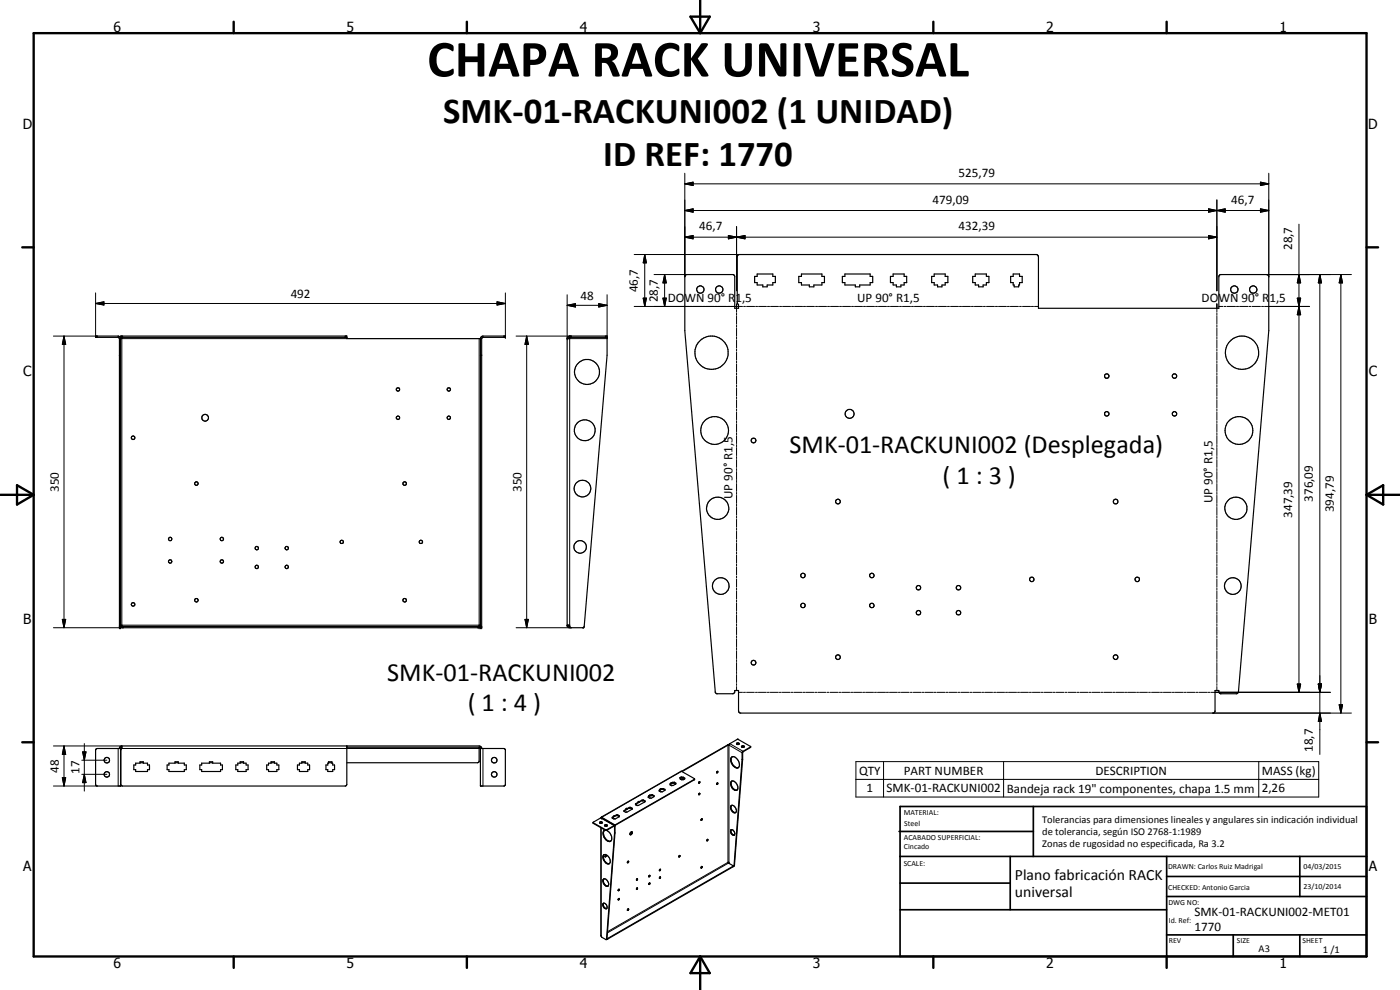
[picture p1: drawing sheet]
<svg xmlns="http://www.w3.org/2000/svg" width="420mm" height="297mm" viewBox="0 0 420 297" stroke-linecap="round" stroke-linejoin="round" font-family="sans-serif">
<g fill="none" stroke="#000" stroke-width=".35">
<path d="M205.7 82.5l.3-.1h14l.3 .1 .2 .3v9.7h1.1v-1.1l-.3-.5v-14l.4-.5h89.5l.4 .6v15.5h54.2v-9.7l.2-.3 .3-.1h14l.3 .1 .2 .3v16.4l-9.2 108.6-.4 .4h-4.9l-.5-.5v-.5h-1.2v6.3l-.5 .5h-141.9l-.4-.2-.2-.5v-6.1h-1.1v.5l-.5 .5h-4.9l-.4-.4-9.2-108.6v-16.1zM226.5 82.9h.7v-.7h4.7v.7h.8v1.9h-.8v.7h-1.7v.6h-1.3v-.6h-1.7v-.7h-.7zM239.7 82.9h.8v-.7h6.2v.7h.7v1.9h-.7v.7h-2.4v.6h-1.4v-.6h-2.4v-.7h-.8zM252.8 82.9h.8v-.7h7.5v.7h.8v1.9h-.8v.7h-3.1v.6h-1.3v-.6h-3.1v-.7h-.8zM267.2 82.9h.8v-.7h3.3v.7h.8v1.9h-.8v.7h-.9v.6h-1.4v-.6h-1v-.7h-.8zM279.6 82.9h.8v-.7h3.3v.7h.8v1.9h-.8v.7h-1v.6h-1.3v-.6h-1v-.7h-.8zM291.9 82.9h.8v-.7h3.3v.7h.8v1.9h-.8v.7h-.9v.6h-1.4v-.6h-1v-.7h-.8zM303.3 82.9h.8v-.7h1.9v.7h.8v1.9h-.8l-.3 1.3h-1.3v-.6h-.3v-.7h-.8zM28.7 100.8h6.8l.6 .4 .1 .4v86.7h-.4v-86.7l-.3-.4h-6.8zM35.8 106.6h.4M36.6 101.2v.4h-.4M104.1 101.2h-67.8v-.4h67.8v.8h40.1"/>
<path d="M144.2 106.6h.4M144.3 101.2l.6-.4h6.8v.4h-6.8l-.3 .4v86.7h-.4zM171 100.8h11.2v5.8l-7 81.7M171 100.8l-.8 .6v86.4l.6 .5 4.4-.1M171 100.8v.8h-.8M182.2 101.2h-11.2l-.4 .4M36.2 187.6h.4v.7h107.2v-.7h.4M36.6 188h107.2M170.2 187.6h.8v.5l.3 .2M170.6 187.6l.4 .4M175.2 188.3h-.2M28.8 224.8l.4-.2h7v11.2h-7.2l-.2-.2z"/>
<path d="M36.6 223.8v.8l-.3 .3v10.6l.3 .3h67.1l.4-.5v-11.5M36.6 223.8h107.2l.5 .3 .3 .5M36.6 223.8l-.6 .3-.2 .5M36.6 224.2l-.4 .4M40.7 229h1.3v-.4h1v.4h1.3v.5h.6v1.4h-.6v.6h-3.6v-.6h-.5v-1.4h.5zM42 228.9h1M50.7 229h1.8v-.4h1v.4h1.8v.5h.6v1.4h-.6v.6h-4.6v-.6h-.5v-1.4h.5zM52.5 228.9h1M60.5 229h2.4v-.4h.9v.4h2.4v.5h.5v1.4h-.5v.6h-5.7v-.6h-.5v-1.4h.5zM62.9 228.9h.9M70.8 229.5h.6v-.5h.7v-.4h1v.4h.8v.5h.6v1.4h-.6v.6h-2.5v-.6h-.6zM72.1 228.9h1"/>
<path d="M80.6 229h.8v-.4h1v.4h.7v.5h.6v1.4h-.6v.6h-2.5v-.6h-.6v-1.4h.6zM81.4 228.9h1M89.3 229.5h.6v-.5h.7v-.4h1v.4h.8v.5h.5v1.4h-.5v.6h-2.5v-.6h-.6zM90.6 228.9h1M98.6 228.6h1l.3 .9h.5v1.4h-.5v.6h-1.5v-.6h-.6v-1.4h.6zM98.6 228.9h1M104.1 224.2h39.7M143.8 224.2l.4 .3v11.3h7.1l.4-.3v-10.6l-.5-.3h-7M143.8 224.2v4.3l-.5 .4h-39.2M194.7 239.1v.2M194.8 238.8l-.1 .3M194.8 238.8l-.2 .2 .1 .1"/>
<path d="M195 238.5l.1 .1M195 238.5v.2M195 238.7l.1 .1M195 238.5l-.3 .3h.1M195 238.7l-.2 .1M195.1 238.6v.2M195.4 238.6l-.3 .2M195.4 238.5v.1M195.4 238.5l-.3 .1M195.4 238.5l.2 .1M195.4 238.6l.2 .2M195.6 238.6v.2"/>
<path d="M195.8 238.5l-.2 .1M195.8 238.6l-.2 .2M195.8 238.5v.1M195.8 238.5l.5 .3-.2 .1M195.8 238.6l.4 .2M196.1 238.9v.1M196.1 239l.1 .1M196.1 238.9l.2 .1a1.64 1.64 0 0 1-1.8 .2l.2-.1M198 237.2l-.1 .2M198.1 236.9l-.3 .2 .2 .1M198.1 236.9l-.2 .3M198.3 236.8l-.2 .1"/>
<path d="M198.3 236.6l.1 .1M198.3 236.6v.2M198.3 236.8l.1 .1M198.3 236.6l-.4 .3h.2M198.4 236.7v.2M198.7 236.7l-.3 .2M198.7 236.6v.1M198.7 236.6l-.3 .1M198.7 236.6l.2 .1M198.7 236.7l.2 .2M198.9 236.7v.2M199.1 236.6l.5 .3-.2 .1"/>
<path d="M199.1 236.6v.1M199.1 236.7l.4 .2M199.1 236.6l-.2 .1M199.1 236.7l-.2 .2M199.4 237l.2 .1-.9 .5-.9-.3 .2-.1M199.4 237l.1 .2M201.3 235.3l-.1 .2M201.4 235.1l-.2 .2M201.4 235.1l-.3 .1 .2 .1M201.6 234.8l.1 .1M201.6 234.8v.1M201.6 234.9l.1 .1"/>
<path d="M201.6 234.8l-.4 .2 .2 .1M201.6 234.9l-.3 .2M201.7 234.9v.1M202 234.7l.2 .1M202 234.7v.2M202 234.9l.2 .1M202 234.9l-.3 .1M202 234.7l-.3 .2M202.2 234.8v.2M202.4 234.7l.4 .3-.2 .1M202.4 234.7l-.2 .1M202.4 234.9l-.2 .1"/>
<path d="M202.4 234.7v.2M202.4 234.9l.3 .2M202.6 235.1l.2 .1-.8 .5-.9-.2 .2-.2M202.6 235.1l.1 .2M204.2 233.4v.2M204.2 233.4l.1 .2M204.3 233.6l-.2 .1 .5 .3 .9-.3-.2-.1M204.3 233.6l-.1 .2M204.4 233.3l-.2 .1M204.4 233.2h.1M204.4 233.2v.1M204.4 233.3l.1 .1"/>
<path d="M204.4 233.2l-.4 .1 .2 .1M204.5 233.2v.2M204.5 231.4l3.9 2.2v.3l-23.7 13.7M204.5 231.4l-24 13.8M204.6 233.2l.2 .1M204.6 233.2v.1M204.6 233.3l.2 .2M204.6 233.3l-.1 .1M204.6 233.2h-.1M204.8 233.3v.2M205 233.2l.5 .3-.2 .1M205 233.2l-.2 .1"/>
<path d="M205 233.3l-.2 .2M205 233.2v.1M205 233.3l.4 .3M205.3 233.6l.1 .2M208.4 233.8l-23.7 13.6M209.8 238.1l.2 .1-.2 .3zM209.8 234.7l.2-.1-.2 .4zM209.9 238l-.2 .4M209.9 234.6l-.2 .3M210 238.1v.1M215.1 231.9h.1M215.2 235.2l-.1 .1"/>
<path d="M215.2 235.4h.1M215.2 231.9h.1M215.2 235.2h.1M215.3 231.4l-.2 .4M215.3 234.9l-.1 .3M215.3 231.4l.1 .3-.2 .2M215.3 231.4l-.2 .5M215.3 234.9l-.2 .2 .1 .3M215.3 234.9l.1 .3-.2 .2M218.8 223.4l.1-.2 2.6-1.4 3.8 2.2M218.8 223.4l-14.1 8.1M218.8 223.4l-14.3 8"/>
<path d="M219.4 234.5a1.69 1.69 0 0 1 2 2.1 .89 .89 0 0 1-.9 .6 .89 .89 0 0 1-.8-.7 1.81 1.81 0 0 1-.3-2zM219.4 227.3a2.31 2.31 0 0 0 2 3.1M219.5 227.4a2.8 2.8 0 0 0 1.7 3M219.7 234.4a1.84 1.84 0 0 0 1.5 2.6M219.7 227.1l-.3 .2M219.7 227.1l-.2 .3M219.7 227.1a2.2 2.2 0 0 1 1.9 3.2l-.2 .1M221.1 223.2l.3-.1 .4 .1M221.1 223l.4-.1 .4 .2-.6 .3zM221.6 230.3l-.2 .1M222.5 223.9l.8-.1a.37 .37 0 0 1-.3 .4 .37 .37 0 0 1-.5-.3zM222.6 224l.7 .1"/>
<path d="M222.6 224v.1M222.7 227.9l-2.4 31.9M222.9 227.8l-2.5 31.9-.2 .1M222.9 227.8l-.2 .1M225.3 224l-.1 .3-2.3 1.3v2.2M225.3 224l-2.5 1.6-.1 2.3M178 246.8l.1 .3 3.7 2.1 2.6-1.4v2.2M178 246.8l3.8 2.2 2.7-1.3M179.9 246.9l.5-.4 .4 .4M179.9 246.9l.3 .2 .6-.2M180.3 246.7l.5 .2M180.3 246.7l-.4 .2"/>
<path d="M180.3 248.3v32.3l.3 .6 1.3 .7M180.3 246.7v.4M180.4 245.4l-2.4 1.4M180.4 245.3v.1M180.4 245.4h.1M180.5 245.2h.2M180.5 245.4l4 2.3M180.5 245.2l-.1 .1M180.7 245.4l4 2.2M180.7 245.2l4 2.2M180.7 245.2v.2M180.7 245.3l-.2 .1"/>
<path d="M181 256.7a1.36 1.36 0 0 1 2.1 1.2 .84 .84 0 0 1-.3 1.2 .84 .84 0 0 1-1.2-.4l-.6-1zM181.3 249.3a2.3 2.3 0 0 0 2 3.1M181.3 256.4a1.9 1.9 0 0 0 1.6 2.7M181.4 247.6l.3-.2 .6 .2-.2 .3zM181.5 247.8l.3-.2 .4 .2M181.6 249.1l-.3 .2M181.7 256.7l.2 .2-.3 .2zM181.8 256.7l-.2 .3M182 249.1a2.53 2.53 0 0 1 1.4 3.1 1.34 1.34 0 0 1-2-.7 1.94 1.94 0 0 1-.1-2.3M183.9 245.3l-.1 .2M184.2 245l-.4 .3M184.2 245l-.5 .2 .2 .1"/>
<path d="M184.4 244.7l.1 .1M184.4 244.7v.2M184.4 244.9h.1M184.4 244.7l-.3 .2 .1 .1M184.4 244.9l-.2 .1M184.4 250l-2.4 31.9M184.5 247.7l.1 2.2M184.5 244.8v.1M184.6 249.9l-2.5 31.9M184.6 249.9l-.2 .1M184.7 247.4h.1M184.7 247.6h.1"/>
<path d="M185 244.5l-.5 .3M185 244.6l-.5 .3M185 244.5v.1M185 244.5l.2 .1M185 244.6l.2 .2M185.2 244.6v.2M185.4 244.5l-.2 .1M185.4 244.6l-.2 .2M185.4 244.5v.1M185.4 244.5l.5 .3-.2 .1M185.4 244.6l.3 .3M185.7 244.9l.2 .1-1.3 .7-.9-.3 .2-.1"/>
<path d="M185.7 244.9v.2M187.4 243.3v.2M187.9 242.8l-.6 .4 .1 .1M187.9 242.8l-.5 .4M188.1 242.5l.1 .1M188.1 242.5v.2M188.1 242.7l.1 .1M188.1 242.5l-.4 .2 .2 .1M188.1 242.7l-.2 .1M188.2 242.6v.2M188.4 258.9h.1M188.5 258.4l-.2 .2 .1 .3"/>
<path d="M188.5 258.4h.1M188.5 258.4l-.2 .4M188.6 258.4l.1 .2-.3 .3M188.9 242.4l-.7 .4M188.9 242.2l-.7 .4M188.9 242.2v.2M188.9 242.2l.1 .2M188.9 242.4l.1 .1M189 242.4v.1M189.3 242.4l-.3 .1M189.3 242.2l-.3 .2M189.3 242.2v.2"/>
<path d="M189.3 242.2l.5 .3-.2 .2M189.3 242.4l.3 .2M189.6 249.6a.63 .63 0 0 1-.5 .8M189.6 249.6l-.4 .2-.2 .6M189.6 249.6a.48 .48 0 0 1 0 .6 .48 .48 0 0 1-.6 .2M189.6 242.7h.2l-1.7 1-.9-.3 .2-.1M189.6 242.7v.1M190.9 241.3l-.1 .2M191.5 240.7l-.8 .5 .2 .1M191.5 240.7l-.7 .6M191.8 240.5l-.3 .2M191.8 240.6l-.3 .1"/>
<path d="M191.8 240.5v.1M191.8 240.5h.1M191.8 240.6l.1 .1M191.9 240.5v.2M192.7 240l-.8 .5M192.7 240.2l-.8 .5M192.7 240v.2M192.7 240l.2 .2M192.7 240.2l.2 .1M192.9 240.2v.1M193.1 240l.5 .3-.2 .2M193.1 240v.2"/>
<path d="M193.1 240.2l.4 .2M193.1 240l-.2 .2M193.1 240.2l-.2 .1M193.4 240.5h.2l-2 1.2-.9-.3 .2-.1M193.4 240.5v.1M193.4 240.6h.1M203.9 256.7l.2 .1-.3 .3zM203.9 256.8l-.2 .2M204 256.8h-.1M204 256.7v.1M210.6 245.7a.26 .26 0 0 1 .1 .3 .26 .26 0 0 1-.3 .1zM210.6 260l-.2 .4"/>
<path d="M210.6 260l.1 .3-.3 .1M210.6 245.7l-.2 .3M210.6 260v.1M212.2 252l.3-.1-.3 .4zM212.3 251.8l-.2 .4M212.4 251.8h.1M218.6 258.7v.2l1.4 .8M218.6 258.7h.1M218.6 258.7l.3 .4M219.3 249a.97 .97 0 0 1 1 .5 .97 .97 0 0 1-.1 1.1 1.15 1.15 0 0 1-.9-1.6zM219.4 241.7a1.38 1.38 0 0 0 .1 1.5 1.38 1.38 0 0 0 1.3 .6M219.5 241.8a1.54 1.54 0 0 0 1.3 2"/>
<path d="M219.5 248.9a1.22 1.22 0 0 0 .7 1.7M219.5 241.8a1.26 1.26 0 0 1 1.5 1.4l-.2 .6M220 259.7v.1M220 259.7l.2 .1M220 259.8h.1M220 259.8v.3l-37.9 21.7M220 259.8l-37.9 21.8M220.3 259.8h-.1M220.4 250.5l-.2 .1M181 271.1a1.01 1.01 0 0 1 1 .4 1.01 1.01 0 0 1 .1 1.1 1.09 1.09 0 0 1-1.1-1.5zM181 263.9a1.21 1.21 0 0 1 1.7 1.1l-.1 .7a.96 .96 0 0 1-1 .1 .96 .96 0 0 1-.6-.8zM181.2 271a1.15 1.15 0 0 0 .9 1.6"/>
<path d="M181.3 263.7a1.47 1.47 0 0 0 1.2 2.2M185.6 269.7h.3l-.2 .3zM185.6 266.9h.3l-.2 .4zM185.7 266.8l-.2 .4M185.7 269.6l-.2 .4M188.3 273.1l.1 .1M188.4 273.2h.1M188.5 272.7l-.2 .4M188.5 272.7h.1M188.6 272.7l.1 .2-.3 .3M191.2 263.7l.1 .1-.3 .3zM191.2 266.4l.1 .3-.3 .1"/>
<path d="M191.2 266.4l-.2 .4M191.2 263.7l-.2 .3M194.9 265.1l-.2 .2M194.9 265v.1M194.9 262.6l-.2 .4M194.9 264.9v.1M195 262.6l-.3 .5M195 262.6h.1M195 262.6v.4l-.3 .1M197.9 261.2h.1M198 260.9l.2 .1-.3 .2zM198.1 263.1l-.2 .4"/>
<path d="M198.1 263.1l.1 .3-.3 .1M198.1 260.8l-.2 .4M210.6 260.1l-.2 .3M210.6 260.1h.1M181.9 281.9h.1M182.1 281.8l-.2 .1"/>
<circle cx="210.2" cy="86.9" r="1.1"/>
<circle cx="215.9" cy="86.9" r="1.11"/>
<circle cx="370.4" cy="86.8" r="1.11"/>
<circle cx="376.1" cy="86.9" r="1.11"/>
<circle cx="119.4" cy="116.9" r=".5"/>
<circle cx="134.7" cy="116.8" r=".51"/>
<circle cx="176.2" cy="111.6" r="3.8"/>
<circle cx="213.6" cy="105.8" r="5"/>
<circle cx="332.2" cy="112.8" r=".66"/>
<circle cx="352.5" cy="112.8" r=".66"/>
<circle cx="372.8" cy="105.8" r="5"/>
<circle cx="39.9" cy="131.4" r=".53"/>
<circle cx="61.6" cy="125.4" r="1.01"/>
<circle cx="119.4" cy="125.3" r=".52"/>
<circle cx="134.7" cy="125.3" r=".5"/>
<circle cx="175.5" cy="129.1" r="3.1"/>
<circle cx="214.4" cy="129.2" r="4.2"/>
<circle cx="226.2" cy="132.2" r=".7"/>
<circle cx="255" cy="124.2" r="1.33"/>
<circle cx="332.1" cy="124.2" r=".68"/>
<circle cx="352.5" cy="124.2" r=".66"/>
<circle cx="371.8" cy="129.2" r="4.2"/>
<circle cx="58.9" cy="145.1" r=".53"/>
<circle cx="121.4" cy="145.1" r=".53"/>
<circle cx="174.8" cy="146.6" r="2.49"/>
<circle cx="215.4" cy="152.5" r="3.3"/>
<circle cx="251.5" cy="150.5" r=".71"/>
<circle cx="334.8" cy="150.5" r=".7"/>
<circle cx="370.9" cy="152.5" r="3.3"/>
<circle cx="51.1" cy="168.5" r=".51"/>
<circle cx="51.1" cy="161.7" r=".51"/>
<circle cx="66.6" cy="161.7" r=".5"/>
<circle cx="66.6" cy="168.5" r=".5"/>
<circle cx="77.1" cy="164.5" r=".52"/>
<circle cx="77.1" cy="170.1" r=".48"/>
<circle cx="86" cy="170.1" r=".51"/>
<circle cx="86" cy="164.5" r=".5"/>
<circle cx="102.6" cy="162.6" r=".49"/>
<circle cx="126.3" cy="162.6" r=".51"/>
<circle cx="174.1" cy="164.1" r="1.89"/>
<circle cx="216.3" cy="175.8" r="2.49"/>
<circle cx="241" cy="172.7" r=".67"/>
<circle cx="261.6" cy="172.7" r=".67"/>
<circle cx="275.7" cy="176.3" r=".67"/>
<circle cx="287.6" cy="176.4" r=".68"/>
<circle cx="309.6" cy="173.8" r=".68"/>
<circle cx="341.3" cy="173.8" r=".68"/>
<circle cx="370" cy="175.8" r="2.5"/>
<circle cx="39.9" cy="181.3" r=".52"/>
<circle cx="58.9" cy="180.1" r=".53"/>
<circle cx="121.4" cy="180.1" r=".54"/>
<circle cx="226.1" cy="198.8" r=".7"/>
<circle cx="241" cy="181.7" r=".67"/>
<circle cx="251.5" cy="197.2" r=".7"/>
<circle cx="261.7" cy="181.7" r=".68"/>
<circle cx="275.7" cy="183.8" r=".66"/>
<circle cx="287.6" cy="183.8" r=".67"/>
<circle cx="334.8" cy="197.2" r=".69"/>
<circle cx="32.1" cy="232.3" r=".81"/>
<circle cx="32.1" cy="228.1" r=".83"/>
<circle cx="148.3" cy="228.1" r=".83"/>
<circle cx="148.3" cy="232.3" r=".82"/>
<circle cx="194.9" cy="265.2" r=".22"/>
</g>
<g fill="none" stroke="#000" stroke-width=".3">
<path d="M205.5 55.2l2.5-.5v1zM205.5 52v31.1M205.5 55.2h175.3M365.2 60v27.2M378.3 54.7l2.5 .5-2.5 .5zM380.8 52v31.1M190.3 76.4h31.6M193.5 76.4l.5 2.5h-1zM193.5 76.4v15.5M205.5 71.2l2.5-.5v1zM205.5 63.2l2.5-.5v1zM205.5 71.2h159.7"/>
<path d="M205.5 63.2h175.3M218.6 70.7l2.5 .5-2.5 .5zM221.1 71.2l2.5-.5v1zM221.1 68v19.2M362.7 62.7l2.5 .5-2.5 .5zM362.7 70.7l2.5 .5-2.5 .5zM362.7 62.7l5 1v-1l-5 1zM365.2 63.2l2.5-.5v1zM378.3 62.7l2.5 .5-2.5 .5zM389.8 67.3v140.4M28.7 91.1l2.5-.5v.9zM28.7 91.1h123"/>
<path d="M28.7 87.9v12.9M149.2 90.6l2.5 .5-2.5 .4zM151.7 87.9v12.9M170.2 91.6l2.5-.5v1zM170.2 91.6h12M170.2 88.4v13.2M179.7 91.1l2.5 .5-2.5 .5zM182.2 88.4v12.4M190.3 91.9h32.5M193 89.5h1l-.5 2.4zM196.3 82.4h9.9M199 89.5h1l-.5 2.4z"/>
<path d="M199.5 82.4l.5 2.5h-1zM199.5 82.4v9.5M221.1 91.2v2.5M221.1 94v.6M221.1 94.9v2.4M221.1 97.6v.6M221.1 98.5v2.4M223.2 91.9h.5M224.1 91.9h2.4M226.8 91.9h.6M227.7 91.9h2.3M230.3 91.9h.7"/>
<path d="M231.3 91.9h2.3M234 91.9h.6M234.9 91.9h2.4M237.6 91.9h.6M238.5 91.9h2.4M241.1 91.9h.7M242.1 91.9h2.3M244.8 91.9h.6M245.6 91.9h2.5M248.4 91.9h.6M249.2 91.9h2.5M252 91.9h.5"/>
<path d="M252.8 91.9h2.5M255.6 91.9h.5M256.4 91.9h2.5M259.2 91.9h.5M260 91.9h2.5M262.8 91.9h.5M263.6 91.9h2.5M266.3 91.9h.6M267.2 91.9h2.5M269.9 91.9h.6M270.8 91.9h2.5M273.5 91.9h.6"/>
<path d="M274.4 91.9h2.4M277.1 91.9h.6M278 91.9h2.4M280.7 91.9h.6M281.6 91.9h2.4M284.3 91.9h.6M285.3 91.9h2.3M287.9 91.9h.7M288.8 91.9h2.4M291.5 91.9h.6M292.4 91.9h2.4M295.1 91.9h.6"/>
<path d="M296.1 91.9h2.3M298.7 91.9h.7M299.7 91.9h2.3M302.3 91.9h.6M303.2 91.9h2.4M306 91.9h.5M306.9 91.9h2.4M309.5 91.9h.7M310.5 91.9h1.1M365.2 91.2v2.5M365.2 94v.6M365.2 94.9v2.4"/>
<path d="M365.2 97.6v.6M365.2 98.5v2.4M365.8 91.9h1.2M367.4 91.9h.5M368.3 91.9h2.5M371.1 91.9h.6M372 91.9h2.6M374.9 91.9h.5M375.8 91.9h2.5M378.6 91.9h.6M379.5 91.9h13.5M380.1 82.4h25.5"/>
<path d="M389.3 89.5h1l-.5 2.4zM389.3 89.5h1l-1 4.9h1zM389.8 82.4l.5 2.5h-1zM389.8 91.9l.5 2.5h-1zM396.1 82.4l.5 2.5h-1zM396.1 82.4v144M402.4 82.4l.5 2.5h-1zM402.4 82.4v131.6M16 100.8h13.2v.4M19.2 100.8l.5 2.5h-1zM19.2 100.8v87.5M35.5 100.8v.4"/>
<path d="M35.8 101.6h.4M36.8 100.8v.4M103.6 100.8v.4M104.1 101.6h-67.5v86h107.2v-86M144.2 101.6h.4M144.9 100.8v.4M151.2 100.8v.4M154.9 100.8h16.5v.4M158.1 100.8l.5 2.5h-1zM158.1 100.8v87.5M181.7 100.8v.4M182.2 101.6h-11.2v86"/>
<path d="M221.1 101.1v.7M221.1 102.1v2.3M221.1 104.7v.6M221.1 105.7v2.3M221.1 108.3v.6M221.1 109.2v2.4M221.1 111.9v.6M221.1 112.8v2.4M221.1 115.5v.6M221.1 116.4v2.4M221.1 119.1v.6M221.1 120v2.3"/>
<path d="M365.2 101.1v.7M365.2 102.1v2.3M365.2 104.7v.6M365.2 105.7v2.3M365.2 108.3v.6M365.2 109.2v2.4M365.2 111.9v.6M365.2 112.8v2.4M365.2 115.5v.6M365.2 116.4v2.4M365.2 119.1v.6M365.2 120v2.3"/>
<path d="M221.1 122.7v.5M221.1 123.6v2.3M221.1 126.2v.6M221.1 127.1v2.4M221.1 129.8v.6M221.1 130.7v2.4M221.1 133.4v.6M221.1 134.3v2.4M221.1 137v.6M221.1 137.9v2.4M365.2 122.7v.5M365.2 123.6v2.3"/>
<path d="M365.2 126.2v.6M365.2 127.1v2.4M365.2 129.8v.6M365.2 130.7v2.4M365.2 133.4v.6M365.2 134.3v2.4M365.2 137v.6M365.2 137.9v2.4M221.1 140.6v.6M221.1 141.5v2.4M221.1 144.1v.7M221.1 145.1v2.3"/>
<path d="M221.1 147.7v.6M221.1 148.6v2.4M221.1 151.3v.6M221.1 152.2v2.4M221.1 154.9v.6M221.1 155.8v2.4M221.1 158.5v.6M221.1 159.4v2.4M365.2 140.6v.6M365.2 141.5v2.4M365.2 144.1v.7M365.2 145.1v2.3"/>
<path d="M365.2 147.7v.6M365.2 148.6v2.4M365.2 151.3v.6M365.2 152.2v2.4M365.2 154.9v.6M365.2 155.8v2.4M365.2 158.5v.6M365.2 159.4v2.4M221.1 162.1v.6M221.1 163v2.4M221.1 165.7v.5M221.1 166.5v2.5"/>
<path d="M221.1 169.2v.6M221.1 170.1v2.4M221.1 172.8v.6M221.1 173.7v2.4M221.1 176.4v.6M221.1 177.3v2.4M365.2 162.1v.6M365.2 163v2.4M365.2 165.7v.5M365.2 166.5v2.5M365.2 169.2v.6M365.2 170.1v2.4"/>
<path d="M365.2 172.8v.6M365.2 173.7v2.4M365.2 176.4v.6M365.2 177.3v2.4M16 188.3h19.8M18.7 185.8h1l-.5 2.5zM35.8 187.9h.4M37.1 188v.3M143.3 188v.3M144.2 187.9h.4M154.9 188.3h16.5M157.6 185.8h1l-.5 2.5z"/>
<path d="M171 188v.3M221.1 180v.6M221.1 180.9v2.4M221.1 183.6v.6M221.1 184.4v2.5M221.1 187.2v.5M221.1 188v2.4M221.1 190.8v.5M221.1 191.6v2.5M221.1 194.3v.6M221.1 195.2v2.4M221.1 197.9v.6"/>
<path d="M221.1 198.8v2.4M365.2 180v.6M365.2 180.9v2.4M365.2 183.6v.6M365.2 184.4v2.5M365.2 187.2v.5M365.2 188v2.4M365.2 190.8v.5M365.2 191.6v2.5M365.2 194.3v.6M365.2 195.2v2.4M365.2 197.9v.6"/>
<path d="M365.2 198.8v2.4M221.1 201.5v.6M221.1 202.4v2.4M221.1 205.1v.6M221.1 206v1.2M221.6 207.7h1.2M223.1 207.7h.6M224.1 207.7h2.3M226.7 207.7h.6M227.6 207.7h2.4M230.3 207.7h.6M231.2 207.7h2.4"/>
<path d="M233.9 207.7h.6M234.8 207.7h2.3M237.4 207.7h.6M238.3 207.7h2.4M241 207.7h.6M241.9 207.7h2.4M244.6 207.7h.6M245.5 207.7h2.4M248.2 207.7h.5M249.1 207.7h2.3M251.7 207.7h.6M252.6 207.7h2.4"/>
<path d="M255.3 207.7h.6M256.2 207.7h2.4M258.9 207.7h.6M259.8 207.7h2.4M262.5 207.7h.5M263.3 207.7h2.5M266 207.7h.6M266.9 207.7h2.4M269.6 207.7h.6M270.5 207.7h2.4M273.2 207.7h.6M274.1 207.7h2.4"/>
<path d="M276.8 207.7h.6M277.7 207.7h2.4M280.3 207.7h.7M281.3 207.7h2.3M283.9 207.7h.6M284.8 207.7h2.4M287.5 207.7h.6M288.4 207.7h2.4M291.1 207.7h.6M292 207.7h2.3M294.6 207.7h.6M295.5 207.7h2.4"/>
<path d="M298.2 207.7h.6M299.1 207.7h2.4M301.8 207.7h.6M302.7 207.7h2.4M305.4 207.7h.6M306.3 207.7h2.3M308.9 207.7h.6M309.8 207.7h2.4M312.5 207.7h.6M313.4 207.7h2.4M316.1 207.7h.6M317 207.7h2.4"/>
<path d="M319.7 207.7h.5M320.6 207.7h2.3M323.2 207.7h.6M324.1 207.7h2.4M326.8 207.7h.6M327.7 207.7h2.4M330.4 207.7h.6M331.3 207.7h2.4M334 207.7h.5M334.8 207.7h2.5M337.5 207.7h.6M338.4 207.7h2.4"/>
<path d="M341.1 207.7h.6M342 207.7h2.4M344.7 207.7h.6M345.6 207.7h2.4M348.3 207.7h.6M349.2 207.7h2.3M351.8 207.7h.7M352.7 207.7h2.4M355.4 207.7h.6M356.3 207.7h2.4M359 207.7h.6M359.9 207.7h2.4"/>
<path d="M362.5 207.7h.7M363.5 207.7h35.8M364 214h41.6M365.2 201.5v.6M365.2 202.4v2.4M365.2 205.1v.6M365.2 206v1.2M389.3 205.2h1l-.5 2.5zM395.6 205.2h1l-.5 2.5zM396.1 214l.5 2.5h-1zM401.9 211.5h1l-.5 2.5zM16 235.8h13.2"/>
<path d="M16 223.8h20.6M18.7 233.3h1l-.5 2.5zM19.2 223.8l.5 2.6h-1zM19.2 223.8v12M24.5 228.1h7.6M24.5 232.3h7.6M24.8 225.6h1l-.5 2.5zM25.3 232.3l.5 2.5h-1zM25.3 223.1v14.3M35.5 224.6v11.2M36.6 224.6h107.2M144.9 224.6v11.2"/>
<path d="M204.5 231.4l-23.8 13.8M208.4 233.8v.2M218.5 223.6v35.1l-36.2 20.9M219 223.1l4 2.5M222.9 225.8l-4.1-2.2v35.1M225.2 224.2v.1M256.9 228.5h138.9v10.6h-138.9zM256.9 233.8h138.9M265.2 228.5v10.6M301.2 228.5v10.6M377.8 228.5v10.6M178.1 246.9v.2"/>
<path d="M180.3 245.4l4.3 2.5M180.4 246.7v.4M180.4 248.4v32.4M180.5 245.4h.1M180.7 245.4h-.2M180.8 245.3v.2M181.7 249v.1M182.1 249v.1M184.4 247.4v.2M184.7 247.4v.2M218.6 259l-36.3 20.9M220 259.9v.2"/>
<path d="M220.4 259.7l-.1 .1M182.1 281.8h-.1M182.4 281.6v.1"/>
</g>
<g fill="#000">
<circle cx="36.3" cy="101.2" r=".18"/>
<circle cx="36.3" cy="100.8" r=".18"/>
<circle cx="144.2" cy="101.6" r=".18"/>
<circle cx="151.7" cy="101.2" r=".18"/>
<circle cx="151.7" cy="100.8" r=".18"/>
<circle cx="170.2" cy="101.6" r=".18"/>
<circle cx="171" cy="100.8" r=".18"/>
<circle cx="171" cy="101.2" r=".18"/>
<circle cx="182.2" cy="101.2" r=".18"/>
<circle cx="182.2" cy="100.8" r=".18"/>
<circle cx="35.8" cy="188.3" r=".18"/>
<circle cx="36.2" cy="188.3" r=".18"/>
<circle cx="36.6" cy="188" r=".18"/>
<circle cx="143.8" cy="188" r=".18"/>
<circle cx="143.8" cy="188.3" r=".18"/>
<circle cx="144.2" cy="188.3" r=".18"/>
<circle cx="144.2" cy="187.6" r=".18"/>
<circle cx="144.6" cy="188.3" r=".18"/>
<circle cx="170.2" cy="187.6" r=".18"/>
<circle cx="171" cy="188" r=".18"/>
<circle cx="180.5" cy="245.4" r=".18"/>
</g>
<g fill="none" stroke="#000" stroke-width=".71">
<path d="M10.1 9.9h400v277.1h-400zM70.1 6.5v3.4M140.1 6.5v3.4M207.2 5h5.8l-2.9 4.9zM210.1 0v9.9M280.1 6.5v3.4M350.1 6.5v3.4M6.7 74.2h3.4M410.1 74.2h3.5M.1 148.5h10M5.1 145.6l5 2.9-5 2.9zM410.1 148.5h10"/>
<path d="M410.1 148.5l5-2.9v5.8zM6.7 222.7h3.4M410.1 222.7h3.5M70.1 287v3.4M140.1 287v3.4M210.1 287v10M210.1 287l2.9 5h-5.8zM280.1 287v3.4M350.1 287v3.4"/>
</g>
<g fill="none" stroke="#000" stroke-width=".51">
<path d="M269.8 249.5h40.3M270.1 242h140v45h-140zM270.1 257h140M303.2 257v16M310.1 242v15M350.1 257v30M390.1 257v12M270.1 265h33.1M270.1 273h80M350.1 269h60M350.1 263h60M350.1 280.5h60"/>
<path d="M370.1 280.5v6.5M390.1 280.5v6.5"/>
</g>
<g fill="#000">
<path d="M205.5 55.2l2.5-.5v1zM378.3 54.7l2.5 .5-2.5 .5zM193.5 76.4l.5 2.5h-1zM205.5 71.2l2.5-.5v1zM205.5 63.2l2.5-.5v1zM218.6 70.7l2.5 .5-2.5 .5zM221.1 71.2l2.5-.5v1zM362.7 62.7l2.5 .5-2.5 .5zM362.7 70.7l2.5 .5-2.5 .5zM365.2 63.2l2.5-.5v1zM378.3 62.7l2.5 .5-2.5 .5zM28.7 91.1l2.5-.5v.9z"/>
<path d="M149.2 90.6l2.5 .5-2.5 .4zM170.2 91.6l2.5-.5v1zM179.7 91.1l2.5 .5-2.5 .5zM193 89.5h1l-.5 2.4zM199 89.5h1l-.5 2.4zM199.5 82.4l.5 2.5h-1zM389.3 89.5h1l-.5 2.4zM389.8 82.4l.5 2.5h-1zM389.8 91.9l.5 2.5h-1zM396.1 82.4l.5 2.5h-1zM402.4 82.4l.5 2.5h-1zM19.2 100.8l.5 2.5h-1z"/>
<path d="M158.1 100.8l.5 2.5h-1zM18.7 185.8h1l-.5 2.5zM157.6 185.8h1l-.5 2.5zM389.3 205.2h1l-.5 2.5zM395.6 205.2h1l-.5 2.5zM396.1 214l.5 2.5h-1zM401.9 211.5h1l-.5 2.5zM18.7 233.3h1l-.5 2.5zM19.2 223.8l.5 2.6h-1zM24.8 225.6h1l-.5 2.5zM25.3 232.3l.5 2.5h-1z"/>
</g>
<text font-size="15.8" x="128.2" y="22.9">CHAPA RACK UNIVERSAL</text>
<g font-size="11">
<text x="133" y="37">SMK-01-RACKUNI002 (1 UNIDAD)</text>
<text x="181" y="49.7">ID REF: 1770</text>
</g>
<g font-size="7.9">
<text x="236.9" y="136.1">SMK-01-RACKUNI002 (Desplegada)</text>
<text x="282.9" y="145.1">( 1 : 3 )</text>
<text x="116.2" y="204.3">SMK-01-RACKUNI002</text>
<text x="140.4" y="213.4">( 1 : 4 )</text>
</g>
<g font-size="4.7">
<text x="304.6" y="263.9">Plano fabricación RACK</text>
<text x="304.6" y="269.3">universal</text>
</g>
<g font-size="4.2">
<text x="34" y="9.6">6</text>
<text x="104" y="9.6">5</text>
<text x="174" y="9.6">4</text>
<text x="244" y="9.6">3</text>
<text x="314" y="9.6">2</text>
<text x="384" y="9.6">1</text>
<text x="6.8" y="38.7">D</text>
<text x="410.6" y="38.7">D</text>
<text x="7" y="112.9">C</text>
<text x="410.8" y="112.9">C</text>
<text x="7" y="187.1">B</text>
<text x="410.8" y="187.1">B</text>
<text x="7" y="261.4">A</text>
<text x="410.8" y="261.4">A</text>
<text x="34" y="290.4">6</text>
<text x="104" y="290.4">5</text>
<text x="174" y="290.4">4</text>
<text x="244" y="290.4">3</text>
<text x="314" y="290.4">2</text>
<text x="384" y="290.4">1</text>
</g>
<g font-size="3.9">
<text x="287.6" y="53.1">525,79</text>
<text x="279.9" y="61.1">479,09</text>
<text x="369.5" y="61.1">46,7</text>
<text x="209.8" y="69.1">46,7</text>
<text x="287.6" y="69.1">432,39</text>
<text x="387.8" y="75" transform="rotate(-90 387.8 75)">28,7</text>
<text x="87.2" y="89.5">492</text>
<text x="191.5" y="87.7" transform="rotate(-90 191.5 87.7)">46,7</text>
<text x="174.2" y="90.1">48</text>
<text x="197.4" y="90.7" transform="rotate(-90 197.4 90.7)">28,7</text>
<text x="200.4" y="90.6">DOWN 90° R1,5</text>
<text x="257.2" y="90.6">UP 90° R1,5</text>
<text x="360.6" y="90.6">DOWN 90° R1,5</text>
<text x="17.6" y="147.6" transform="rotate(-90 17.6 147.6)">350</text>
<text x="156.5" y="147.6" transform="rotate(-90 156.5 147.6)">350</text>
<text x="219.8" y="149.7" transform="rotate(-90 219.8 149.7)">UP 90° R1,5</text>
<text x="363.9" y="150.9" transform="rotate(-90 363.9 150.9)">UP 90° R1,5</text>
<text x="387.8" y="155.3" transform="rotate(-90 387.8 155.3)">347,39</text>
<text x="394" y="150.5" transform="rotate(-90 394 150.5)">376,09</text>
<text x="400.3" y="153.7" transform="rotate(-90 400.3 153.7)">394,79</text>
<text x="394" y="225.6" transform="rotate(-90 394 225.6)">18,7</text>
<text x="17.6" y="231.9" transform="rotate(-90 17.6 231.9)">48</text>
<text x="23.8" y="232.2" transform="rotate(-90 23.8 232.2)">17</text>
<text x="257.8" y="232.5">QTY</text>
<text x="271.3" y="232.5">PART NUMBER</text>
<text x="328.7" y="232.5">DESCRIPTION</text>
<text x="378.7" y="232.5">MASS (kg)</text>
<text x="260" y="237.7">1</text>
<text x="266.1" y="237.7">SMK-01-RACKUNI002</text>
<text x="302.1" y="237.9">Bandeja rack 19&quot; componentes, chapa 1.5 mm</text>
<text x="378.7" y="237.7">2,26</text>
<text x="358.5" y="275">SMK-01-RACKUNI002-MET01</text>
<text x="358.5" y="279.4">1770</text>
</g>
<g font-size="3.1">
<text x="312.7" y="246.8">Tolerancias para dimensiones lineales y angulares sin indicación individual</text>
<text x="312.7" y="250.4">de tolerancia, según ISO 2768-1:1989</text>
<text x="312.7" y="254">Zonas de rugosidad no especificada, Ra 3.2</text>
<text x="377.7" y="285.6">A3</text>
<text x="397" y="285.9">1 /1</text>
</g>
<g font-size="2.4">
<text x="271.2" y="244.4">MATERIAL:</text>
<text x="271.3" y="252">ACABADO SUPERFICIAL:</text>
<text x="271.4" y="247.9">Steel</text>
<text x="271.3" y="254.6">Cincado</text>
<text x="271.2" y="259.7">SCALE:</text>
<text x="350.6" y="260.8">DRAWN: Carlos Ruiz Madrigal</text>
<text x="391.2" y="260.6">04/03/2015</text>
<text x="350.6" y="267">CHECKED: Antonio Garcia</text>
<text x="391.2" y="266.7">23/10/2014</text>
<text x="350.6" y="271.4">DWG NO:</text>
<text x="350.8" y="276.9">Id. Ref:</text>
<text x="350.8" y="282.8">REV</text>
<text x="371.2" y="282.9">SIZE</text>
<text x="390.9" y="282.9">SHEET</text>
</g>
</svg>
